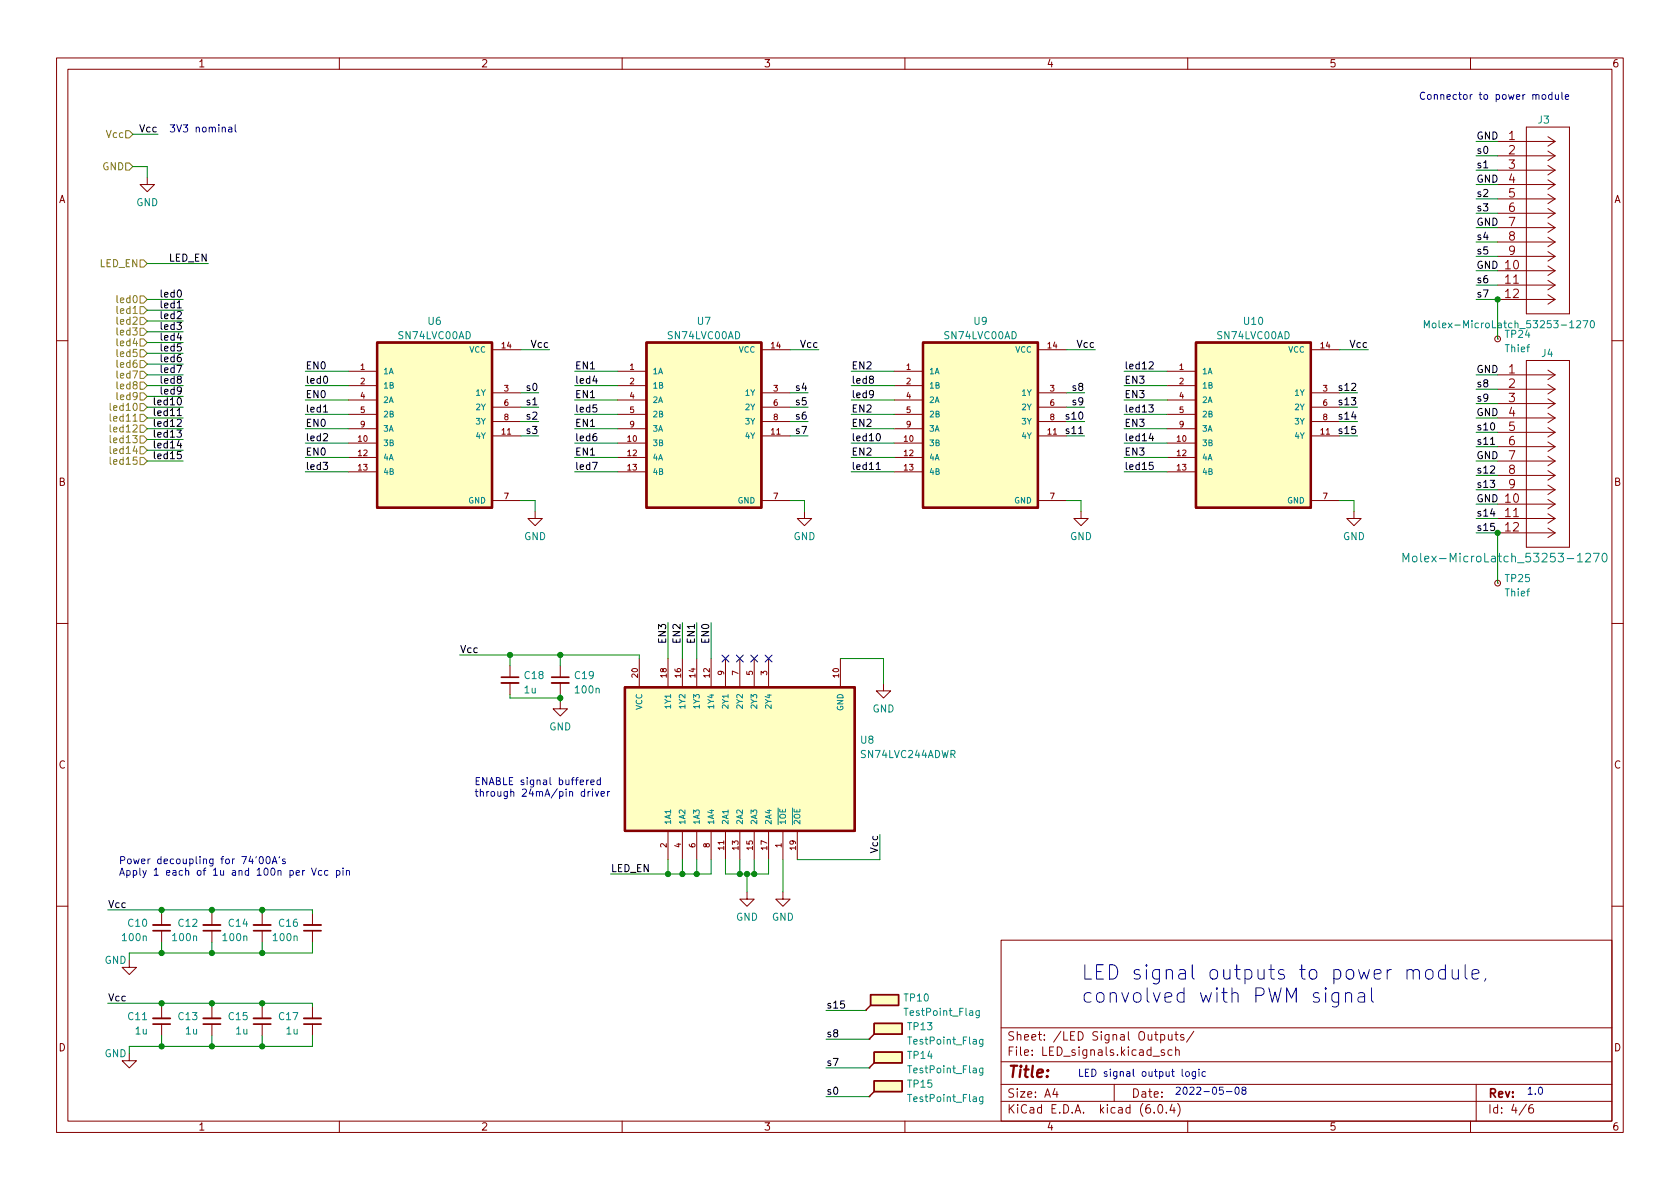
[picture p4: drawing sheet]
<svg xmlns="http://www.w3.org/2000/svg" width="297mm" height="210mm" viewBox="0 0 297 210" stroke-linecap="round" stroke-linejoin="round" font-family="sans-serif">
<g fill="none" stroke="#840000" stroke-width=".18">
<path d="M10 10.2h277v190.1h-277zM12 12.2h273v186.1h-273zM60 10.2v2M110 10.2v2M160 10.2v2M210 10.2v2M260 10.2v2M26 31.4v1.2h1.3l-1.3 1.3-1.2-1.3h1.2M264.8 37.7h10.2M264.8 35.2h10.2M264.8 32.6h10.2M264.8 30.1h10.2"/>
<path d="M264.8 27.6h10.2M264.8 25h10.2M269.9 22.5h7.6v33h-7.6zM273.7 39.4l1.3 .9M273.7 36.9l1.3 .8M273.7 34.3l1.3 .9M273.7 31.8l1.3 .8M273.7 29.3l1.3 .8M273.7 26.7l1.3 .9M273.7 24.2l1.3 .8M275 37.7l-1.3 .9M275 35.2l-1.3 .8"/>
<path d="M275 32.6l-1.3 .9M275 30.1l-1.3 .8M275 27.6l-1.3 .8M275 25l-1.3 .9M264.8 59.9h.1M264.8 53h10.2M264.8 50.4h10.2M264.8 47.9h10.2M264.8 45.3h10.2M264.8 42.8h10.2M264.8 40.3h10.2M273.7 52.1l1.3 .9"/>
<path d="M273.7 49.6l1.3 .8M273.7 47l1.3 .9M273.7 44.5l1.3 .8M273.7 42l1.3 .8M275 53l-1.3 .8M275 50.4l-1.3 .9M275 47.9l-1.3 .8M275 45.3l-1.3 .9M275 42.8l-1.3 .8M275 40.3l-1.3 .8M10 60.2h2M61.6 65.7h5.1"/>
<path d="M61.6 78.4h5.1M61.6 68.2h5.1M61.6 70.7h5.1M61.6 73.3h5.1M61.6 75.8h5.1M87 77.1h5.1M87 61.8h5.1M87 69.5h5.1M87 72h5.1M87 74.5h5.1M109.2 65.7h5.1M109.2 78.4h5.1"/>
<path d="M109.2 68.2h5.1M109.2 70.7h5.1M109.2 73.3h5.1M109.2 75.8h5.1M134.6 77.1h5.1M134.6 61.8h5.1M134.6 69.5h5.1M134.6 72h5.1M134.6 74.5h5.1M158.1 65.7h5.1M158.1 78.4h5.1M158.1 68.2h5.1"/>
<path d="M158.1 70.7h5.1M158.1 73.3h5.1M158.1 75.8h5.1M183.5 77.1h5.1M183.5 61.8h5.1M183.5 69.5h5.1M183.5 72h5.1M183.5 74.5h5.1M206.4 65.7h5.1M206.4 78.4h5.1M206.4 68.2h5.1M206.4 70.7h5.1"/>
<path d="M206.4 73.3h5.1M206.4 75.8h5.1M231.8 77.1h5.1M231.8 61.8h5.1M231.8 69.5h5.1M231.8 72h5.1M231.8 74.5h5.1M264.8 79h10.2M264.8 76.4h10.2M264.8 73.9h10.2M264.8 71.4h10.2M264.8 68.8h10.2"/>
<path d="M264.8 66.3h10.2M269.9 63.7h7.6v33.1h-7.6zM273.7 78.2l1.3 .8M273.7 75.6l1.3 .8M273.7 73.1l1.3 .8M273.7 70.5l1.3 .9M273.7 68l1.3 .8M273.7 65.5l1.3 .8M275 79l-1.3 .8M275 76.4l-1.3 .9M275 73.9l-1.3 .8M275 71.4l-1.3 .8"/>
<path d="M275 68.8l-1.3 .9M275 66.3l-1.3 .8M285 60.2h2M61.6 80.9h5.1M61.6 83.4h5.1M87 88.5h5.1M94.6 90.4v1.3h1.3l-1.3 1.3-1.3-1.3h1.3M109.2 80.9h5.1M109.2 83.4h5.1M134.6 88.5h5.1M142.2 90.4v1.3h1.3l-1.3 1.3-1.2-1.3h1.2M158.1 80.9h5.1"/>
<path d="M158.1 83.4h5.1M183.5 88.5h5.1M191.1 90.4v1.3h1.3l-1.3 1.3-1.2-1.3h1.2M206.4 80.9h5.1M206.4 83.4h5.1M231.8 88.5h5.1M239.4 90.4v1.3h1.3l-1.3 1.3-1.3-1.3h1.3M264.8 94.2h10.2M264.8 91.7h10.2M264.8 89.1h10.2M264.8 86.6h10.2M264.8 84.1h10.2"/>
<path d="M264.8 81.5h10.2M273.7 93.4l1.3 .8M273.7 90.9l1.3 .8M273.7 88.3l1.3 .8M273.7 85.8l1.3 .8M273.7 83.2l1.3 .9M273.7 80.7l1.3 .8M275 94.2l-1.3 .9M275 91.7l-1.3 .8M275 89.1l-1.3 .9M275 86.6l-1.3 .8M275 84.1l-1.3 .8"/>
<path d="M275 81.5l-1.3 .9M10 110.2h2M90.2 117.7v2.1M99.1 117.7v2.1M113 116.5v5M118.1 116.5v5M120.6 116.5v5M123.2 116.5v5M125.7 116.5v5M128.3 116.5v5M130.8 116.5v5M133.3 116.5v5"/>
<path d="M135.9 116.5v5M148.6 116.5v5M264.8 103.1h.1M285 110.2h2M90.2 120.8v2M99.1 124.1v1.2h1.2l-1.2 1.3-1.3-1.3h1.3M99.1 120.8v2M156.2 120.9v1.3h1.3l-1.3 1.2-1.3-1.2h1.3M118.1 146.9v5.1M120.6 146.9v5.1M123.2 146.9v5.1M125.7 146.9v5.1"/>
<path d="M128.3 146.9v5.1M130.8 146.9v5.1M132.1 157.7v1.3h1.2l-1.2 1.3-1.3-1.3h1.3M133.3 146.9v5.1M135.9 146.9v5.1M138.4 157.7v1.3h1.3l-1.3 1.3-1.2-1.3h1.2M138.4 146.9v5.1M141 146.9v5.1M10 160.2h2M22.9 169.8v1.3h1.2l-1.2 1.2-1.3-1.2h1.3M28.6 161.5v2.1M28.6 164.6v2"/>
<path d="M28.6 178v2.1M37.5 161.5v2.1M37.5 164.6v2M37.5 178v2.1M46.4 161.5v2.1M46.4 164.6v2M46.4 178v2.1M55.2 161.5v2.1M55.2 164.6v2M55.2 178v2.1M153 178.7h.1M177 166.3h108v32h-108z"/>
<path d="M285 160.2h2M22.9 186.3v1.3h1.2l-1.2 1.2-1.3-1.2h1.3M28.6 181.1v2M37.5 181.1v2M46.4 181.1v2M55.2 181.1v2M60 198.3v2M110 198.3v2M153.7 193.9h.1M153.7 188.8h.1M153.7 183.8h.1M160 198.3v2"/>
<path d="M177 194.8h108M177 191.8h108M177 187.8h108M177 181.8h108M186.5 192.5l-.4 1h1M186.9 193v1M197 191.8v3M203.9 186.8h1.1M204.1 196.7v.1M204.9 195.4l.2-.1a.81 .81 0 0 1 .6 .7 .81 .81 0 0 1-.3 .8h-.2a.81 .81 0 0 1-.6-.6 .81 .81 0 0 1 .3-.8zM205.2 183l.4-.1 .3 .3v.4l-.1 .3h-.6M205.2 182.9v1.5"/>
<path d="M205.9 185.7l-.4-.1-.2 .2 .1 .3 .5 .1v.4h-.6M206.2 196.7v.1M206.6 182.9v1h.4l.2-.1M207.2 195.3l-.3 1h.9M207.2 185.7l-.4-.1-.3 .3v.4l.1 .3h.6M207.2 182.9v1M207.6 195.8v1M207.7 182.9h.6M207.9 185.8l.2-.2 .3 .1 .1 .9M207.9 185.1v1.5M207.9 182.4v1.3l.4 .2M208.2 195.1a1.72 1.72 0 0 1 0 2.3"/>
<path d="M209.3 183l-.4-.1-.2 .2 .1 .3 .5 .1v.4h-.6M210 198.3v2M211.1 182.4l-1.3 1.9M260 198.3v2M261 191.8v6.5M269.9 195.3l-1.3 1.9M271 195.3a.6 .6 0 0 0-.7 .7v.5l.1 .3h.5l.2-.1 .1-.5-.2-.2-.4-.1-.3 .3"/>
<circle cx="264.8" cy="59.9" r=".51"/>
<circle cx="264.8" cy="103.1" r=".51"/>
</g>
<path d="M88.6 120.8h3.1M97.5 120.8h3.1M27.1 163.6h3M35.9 163.6h3.1M44.8 163.6h3.1M53.7 163.6h3.1M27.1 180.1h3M35.9 180.1h3.1M44.8 180.1h3.1M53.7 180.1h3.1" fill="none" stroke="#840000" stroke-width=".33"/>
<path d="M88.6 119.8h3.1M97.5 119.8h3.1M27.1 164.6h3M35.9 164.6h3.1M44.8 164.6h3.1M53.7 164.6h3.1M27.1 181.1h3M35.9 181.1h3.1M44.8 181.1h3.1M53.7 181.1h3.1" fill="none" stroke="#840000" stroke-width=".3"/>
<g fill="#ffffc2" stroke="#ffffc2" stroke-width=".18">
<path d="M66.7 60.6h20.3v29.2h-20.3z"/>
<path d="M110.5 121.5h40.6v25.4h-40.6z"/>
<path d="M114.3 60.6h20.3v29.2h-20.3z"/>
<path d="M211.5 60.6h20.3v29.2h-20.3z"/>
<path d="M163.2 60.6h20.3v29.2h-20.3z"/>
<path d="M153.9 175.9h5v1.9h-5z"/>
<path d="M154.6 191.1h4.9v1.9h-4.9z"/>
<path d="M154.6 186h4.9v2h-4.9z"/>
<path d="M154.6 181h4.9v1.9h-4.9z"/>
</g>
<path d="M66.7 60.6h20.3v29.2h-20.3zM114.3 60.6h20.3v29.2h-20.3zM163.2 60.6h20.3v29.2h-20.3zM211.5 60.6h20.3v29.2h-20.3zM110.5 121.5h40.6v25.4h-40.6z" fill="none" stroke="#840000" stroke-width=".41"/>
<g fill="none" stroke="#008484" stroke-width=".18">
<path d="M251.8 58v-1.3l.5 .9 .4-.9v1.3M253.3 57.2l.2-.1 .3 .1 .1 .5-.1 .2-.3 .1-.2-.1zM278.8 56.8l.4-.1 .3 .4-.8 .9h.8M279.9 56.7h.8l-.5 1.3M281.4 56.8l.1-.1a.68 .68 0 0 1 .4 .6 .68 .68 0 0 1-.4 .7 .85 .85 0 0 1-.1-1.2zM248.1 99.4v-1.6l.5 1.1 .5-1.1v1.6M249.8 98.5l.2-.2 .5 .2v.6l-.1 .2-.4 .1-.2-.2zM280.4 98l.5-.2 .3 .2v.3v.2l-.9 .9h.9M281.7 97.8h1.1l-.7 1.6M283.5 97.9l.1-.1a.82 .82 0 0 1 .4 1.4l-.2 .2a.83 .83 0 0 1-.6-.7 .83 .83 0 0 1 .3-.8zM173.1 178.7v1l-.2 .3-.3-.1M173.1 178.8l-.3-.1-.3 .3 .2 .5h.4"/>
<path d="M173.8 194v1l-.3 .2h-.3M173.8 194h-.4l-.2 .2 .1 .5h.5M173.8 188.9v1l-.3 .2h-.3M173.8 188.9h-.4l-.2 .2 .1 .6h.5M173.8 183.8v1l-.3 .3-.3-.1M173.8 183.9l-.4-.1-.2 .2 .1 .6h.5"/>
</g>
<path d="M153.9 175.9h5v1.9h-5zM153.9 177.8l-.9 .9M154.6 191.1h4.9v1.9h-4.9zM154.6 186h4.9v2h-4.9zM154.6 181h4.9v1.9h-4.9zM154.6 193l-.9 .9M154.6 188l-.9 .8M154.6 182.9l-.9 .9" fill="none" stroke="#840000" stroke-width=".25"/>
<g fill="none" stroke="#848400" stroke-width=".18">
<path d="M22.2 28.8h.7l.6 .7-.6 .6h-.7zM22.2 23.1h.7l.6 .6-.6 .7h-.7zM24.8 46h.6l.6 .6-.6 .6h-.6zM24.8 54.2h.6l.6 .7-.6 .6h-.6zM24.8 52.3h.6l.6 .7-.6 .6h-.6zM24.8 59.9h.6l.6 .7-.6 .6h-.6zM24.8 56.1h.6l.6 .7-.6 .6h-.6zM24.8 58h.6l.6 .7-.6 .6h-.6zM19.5 73.2v1.1l.2 .2M19.5 75.1v1.1l.2 .2M19.5 78.9v1.1l.2 .2M19.5 77v1.1l.2 .2"/>
<path d="M19.5 71.3v1.1l.2 .2M24.8 65.7h.6l.6 .6-.6 .6h-.6zM24.8 61.8h.6l.6 .7-.6 .6h-.6zM24.8 73.3h.6l.6 .6-.6 .6h-.6zM24.8 69.5h.6l.6 .6-.6 .6h-.6zM24.8 75.2h.6l.6 .6-.6 .6h-.6zM24.8 79h.6l.6 .6-.6 .7h-.6zM24.8 63.7h.6l.6 .7-.6 .6h-.6zM24.8 67.6h.6l.6 .6-.6 .6h-.6zM24.8 77.1h.6l.6 .6-.6 .7h-.6zM24.8 71.4h.6l.6 .6-.6 .6h-.6zM19.5 80.8v1.1l.2 .2"/>
<path d="M24.8 80.9h.6l.6 .6-.6 .7h-.6z"/>
</g>
<g fill="none" stroke="#000" stroke-width=".18">
<path d="M27.3 72.2v1.1l.2 .2M27.3 76v1.1l.2 .2M27.3 74.1v1.1l.2 .2M27.3 77.9v1.1l.2 .2M27.3 79.8v1.1l.2 .2M27.3 70.3v1.1l.2 .2M57.2 76.8l.5-.1 .2 .3-.8 .9h.8M57.2 72.9h.7M57.4 66.6l.1-.1a.68 .68 0 0 1 .4 .6 .68 .68 0 0 1-.4 .7 .84 .84 0 0 1-.1-1.2zM105.1 66.5l-.3 .9h.8M105.4 76.7h-.3a.86 .86 0 0 0 0 1.2l.4-.1v-.4l-.2-.2h-.2l-.3 .2M105.5 71.6h-.6l-.1 .6 .2-.1h.4l.1 .2v.4l-.2 .2-.5-.2"/>
<path d="M154 67.1l-.3-.3 .1-.2 .2-.1 .3 .1 .1 .2v.1l-.6 .2-.1 .2v.2l.3 .3h.2l.2-.3v-.3l-.2-.1M154.4 69.6l-.2 .2h-.4l-.1-.2 .1-.5h.4l.2 .1a.84 .84 0 0 1-.3 1.1h-.3M155.1 76.7h.1a.68 .68 0 0 1 .5 .6 .68 .68 0 0 1-.5 .6 .84 .84 0 0 1-.1-1.2zM203.1 71.6h.8l-.4 .5 .4 .1v.5l-.2 .2-.6-.2M203.2 64.1l.5-.1 .2 .3-.8 .9h.8M203.5 76.6l-.3 .9h.8M203.8 77.1v.8M263.5 78.6h.8M57.1 81.8h.8l-.4 .4 .4 .2v.5l-.2 .1-.6-.1M104.8 81.8h.8l-.5 1.2M154.9 82.1l.4-.3v1.2M154.9 83h.8"/>
<path d="M203.9 81.8h-.7v.6l.2-.2 .4 .1 .1 .2v.4l-.2 .1-.5-.1"/>
</g>
<g fill="none" stroke="#0000c2" stroke-width=".18">
<path d="M272.7 16.8l.2-.1 .4 .1v.5l-.1 .2-.3 .1-.2-.2zM274.4 16.8l-.4-.1-.2 .3 .1 .5h.5M274.4 16.3v1.3M275 16.7l.1 .8 .3 .1 .1-.2M275.5 16.7v.9M276.2 16.3v1.1l.1 .2M276.8 17.1l.6-.1-.1-.2-.4-.1-.1 .2v.6h.5M40.4 22.5h.5l.1 .8M41 22.8h-.4l-.2 .2 .2 .3h.4M41.6 22.1v1.1l.2 .1M103.4 139.5v1.3M103.7 137.9v.9"/>
<path d="M104 140v.8M104.1 137.9l-.4 .3M104.3 140l-.3 .2M104.5 138.3l.6-.1-.1-.2-.4-.1-.1 .2v.6h.5M104.8 139.5v.2M104.8 140v.8M105.2 140l.3 .8 .3-.8M106.2 138l-.4-.1-.3 .3 .2 .5h.5M106.2 137.5v1.3M107.4 140v.8M107.8 140l-.4 .2M45.3 151.5l-.1 .2"/>
<path d="M45.9 151.6l.2-.1a.68 .68 0 0 1 .5 .6 .68 .68 0 0 1-.5 .6l-.2-.1-.1-.3zM47.2 151.6l.1-.1a.68 .68 0 0 1 .5 .6 .68 .68 0 0 1-.5 .6l-.1-.1-.2-.3zM48.1 152.7l.4-1.2 .5 1.2M48.2 152.4h.7M49.5 151.5l-.2 .2M50.4 151.9h-.3l-.2 .2 .1 .2 .4 .1v.3h-.5M53.5 153.9v.9M53.9 153.9l-.4 .3M55.1 153.5l.4 1.3 .4-1.3M56.9 154l-.4-.1-.2 .3 .1 .5h.5M58 154l-.4-.1-.2 .3 .1 .5h.5M59.5 154l.4-.1 .2 .3-.1 .5h-.5"/>
<path d="M59.5 153.9v1.3M60.6 153.5v.1M60.6 153.9v.9M61.2 154.1l.2-.2 .3 .1 .1 .8M61.2 153.9v.9M103.4 140h-.4l-.2 .2 .1 .5h.5M106.3 140.4l.6-.1-.1-.3h-.3l-.2 .1v.6h.5M236.7 175.5v2.1a.69 .69 0 0 1-1.1 .4M236.7 175.7l-.7-.2-.5 .5v.7l.2 .4 .3 .1 .7-.1M237.9 175.8a.63 .63 0 0 1 1.1 .1v1.3M237.9 175.5v1.7M240.2 175.7l.2-.2 .8 .2 .1 .2v1.3"/>
<path d="M241.3 176.1l-.9 .2a.5 .5 0 0 0-.3 .4 .5 .5 0 0 0 .3 .5l.9-.1M242.5 174.7v2.2l.4 .3M248.8 171.7a.63 .63 0 0 1 1.1 .1v1.3M249.9 171.8l.3-.4 .6 .2 .2 .2v1.3M252.2 171.7a.69 .69 0 0 1 .7-.3 .69 .69 0 0 1 .5 .5v.8a.69 .69 0 0 1-.7 .5 .69 .69 0 0 1-.6-.5v-.8zM255.6 171.6l-.8-.2-.5 .5v.8l.3 .3 .2 .1 .8-.1M255.6 170.6v2.5M256.8 171.4v1.4l.1 .2a.69 .69 0 0 0 1-.1M257.9 171.4v1.7M259.1 170.6v2.2l.3 .3M260.3 172.3l1.2-.2-.1-.5-.8-.2-.3 .4v1l.1 .2 .2 .1 .8-.1M262.7 173l-.2 .5"/>
<path d="M209 189.1v1.1l.2 .1M209.7 189.6l.3-.1 .3 .2v.4l-.3 .2h-.3l-.1-.2zM211.4 189.5v1l-.3 .3-.3-.1M211.4 189.6l-.4-.1-.2 .2 .1 .6h.5M212 189.1v.1M212 189.5v.8M213.1 189.6l-.3-.1-.3 .2 .2 .6h.4M216.9 193h.9M218.5 192.4l.2-.2a.68 .68 0 0 1 .4 .7 .68 .68 0 0 1-.4 .6l-.2-.1-.1-.4zM219.8 192.8l-.2-.3v-.1l.2-.2 .4 .1 .1 .2-.1 .2-.5 .1-.1 .2v.3l.2 .2h.3l.2-.2v-.3l-.2-.2"/>
</g>
<g fill="none" stroke="#008400" stroke-width=".18">
<path d="M23.5 23.7h4.4M23.5 29.5h2.5v1.9M261 35.2h3.8M261 37.7h3.8M261 32.6h3.8M261 30.1h3.8M261 27.6h3.8M261 25h3.8M26 58.7h6.4M26 53h6.4M26 46.6h10.8M26 54.9h6.4"/>
<path d="M26 56.8h6.4M261 53h3.8v6.9M261 45.3h3.8M261 50.4h3.8M261 47.9h3.8M261 42.8h3.8M261 40.3h3.8M26 72h6.4M26 75.8h6.4M26 68.2h6.4M26 64.4h6.4M26 62.5h6.4"/>
<path d="M26 73.9h6.4M26 66.3h6.4M26 77.7h6.4M26 60.6h6.4M26 79.6h6.4M26 70.1h6.4M54 78.4h7.6M54 75.8h7.6M54 73.3h7.6M54 68.2h7.6M54 65.7h7.6M54 70.7h7.6"/>
<path d="M92.1 77.1h3.1M92.1 74.5h3.1M92.1 72h3.1M92.1 69.5h3.1M92.1 61.8h5.1M101.6 78.4h7.6M101.6 75.8h7.6M101.6 73.3h7.6M101.6 68.2h7.6M101.6 65.7h7.6M101.6 70.7h7.6M139.7 77.1h3.2"/>
<path d="M139.7 74.5h3.2M139.7 72h3.2M139.7 69.5h3.2M139.7 61.8h5.1M150.5 78.4h7.6M150.5 75.8h7.6M150.5 73.3h7.6M150.5 68.2h7.6M150.5 65.7h7.6M150.5 70.7h7.6M188.6 77.1h3.2M188.6 74.5h3.2"/>
<path d="M188.6 72h3.2M188.6 69.5h3.2M188.6 61.8h5.1M198.8 78.4h7.6M198.8 75.8h7.6M198.8 73.3h7.6M198.8 68.2h7.6M198.8 65.7h7.6M198.8 70.7h7.6M236.9 77.1h3.1M236.9 74.5h3.1M236.9 72h3.1"/>
<path d="M236.9 69.5h3.1M236.9 61.8h5M261 73.9h3.8M261 79h3.8M261 76.4h3.8M261 66.3h3.8M261 71.4h3.8M261 68.8h3.8M26 81.5h6.4M54 83.4h7.6M54 80.9h7.6M92.1 88.5h2.5v1.9"/>
<path d="M101.6 83.4h7.6M101.6 80.9h7.6M139.7 88.5h2.5v1.9M150.5 83.4h7.6M150.5 80.9h7.6M188.6 88.5h2.5v1.9M198.8 83.4h7.6M198.8 80.9h7.6M236.9 88.5h2.5v1.9M261 94.2h3.8v8.9M261 91.7h3.8M261 81.5h3.8"/>
<path d="M261 84.1h3.8M261 89.1h3.8M261 86.6h3.8M81.3 115.8h31.7v.7M90.2 115.8v1.9M99.1 115.8v1.9M118.1 110.1v6.4M120.6 110.1v6.4M123.2 110.1v6.4M125.7 110.1v6.4M148.6 116.5h7.6v4.4M90.2 122.8v.6h8.9"/>
<path d="M99.1 122.8v1.3M118.1 152v2.6M120.6 152v2.6M123.2 152v2.6M125.7 152v2.6h-17.8M128.3 152v2.6h7.6v-2.6M130.8 152v2.6M132.1 154.6v3.1M133.3 152v2.6M138.4 152v5.7M155.6 147.6v4.4h-14.6M19 177.4h36.2v.6"/>
<path d="M19 160.9h36.2v.6M28.6 160.9v.6M28.6 166.6v1.9M28.6 177.4v.6M37.5 160.9v.6M37.5 166.6v1.9M37.5 177.4v.6M46.4 160.9v.6M46.4 166.6v1.9M46.4 177.4v.6M55.2 166.6v1.9h-32.3M146 178.7h7"/>
<path d="M28.6 183.1v1.9M37.5 183.1v1.9M46.4 183.1v1.9M55.2 183.1v1.9h-32.3M146 188.8h7.7M146 193.9h7.7M146 183.8h7.7"/>
</g>
<path d="M127.7 115.8l1.2 1.3M128.9 115.8l-1.2 1.3M130.2 115.8l1.2 1.3M131.4 115.8l-1.2 1.3M132.7 115.8l1.3 1.3M134 115.8l-1.3 1.3M135.3 115.8l1.2 1.3M136.5 115.8l-1.2 1.3" fill="none" stroke="#000084" stroke-width=".18"/>
<g fill="#008400" stroke="#008400" stroke-width=".18">
<circle cx="46.4" cy="160.9" r=".46"/>
<circle cx="46.4" cy="168.5" r=".46"/>
<circle cx="37.5" cy="168.5" r=".46"/>
<circle cx="133.3" cy="154.6" r=".46"/>
<circle cx="99.1" cy="123.4" r=".46"/>
<circle cx="99.1" cy="115.8" r=".46"/>
<circle cx="90.2" cy="115.8" r=".46"/>
<circle cx="46.4" cy="185" r=".46"/>
<circle cx="37.5" cy="185" r=".46"/>
<circle cx="28.6" cy="168.5" r=".46"/>
<circle cx="37.5" cy="177.4" r=".46"/>
<circle cx="28.6" cy="177.4" r=".46"/>
<circle cx="46.4" cy="177.4" r=".46"/>
<circle cx="28.6" cy="185" r=".46"/>
<circle cx="28.6" cy="160.9" r=".46"/>
<circle cx="37.5" cy="160.9" r=".46"/>
<circle cx="264.8" cy="94.2" r=".46"/>
<circle cx="264.8" cy="53" r=".46"/>
<circle cx="118.1" cy="154.6" r=".46"/>
<circle cx="130.8" cy="154.6" r=".46"/>
<circle cx="123.2" cy="154.6" r=".46"/>
<circle cx="120.6" cy="154.6" r=".46"/>
<circle cx="132.1" cy="154.6" r=".46"/>
</g>
<g font-size="3.5" fill="#0000c2">
<text x="191.1" y="173.3">LED signal outputs to power module,</text>
<text x="191.1" y="177.3">convolved with PWM signal</text>
</g>
<text font-size="2.8" fill="#840000" x="178" y="190.6">Title:</text>
<g font-size="2.1" fill="#840000">
<text x="266.8" y="24.8">1</text>
<text x="266.8" y="27.3">2</text>
<text x="266.8" y="29.8">3</text>
<text x="266.8" y="32.4">4</text>
<text x="266.8" y="34.9">5</text>
<text x="266.8" y="37.5">6</text>
<text x="266.8" y="40">7</text>
<text x="266.2" y="47.6">10</text>
<text x="266.8" y="42.5">8</text>
<text x="266.8" y="45.1">9</text>
<text x="266.2" y="50.2">11</text>
<text x="266.2" y="52.7">12</text>
<text x="266.8" y="66">1</text>
<text x="266.8" y="68.6">2</text>
<text x="266.8" y="71.1">3</text>
<text x="266.8" y="73.7">4</text>
<text x="266.8" y="76.2">5</text>
<text x="266.8" y="78.7">6</text>
<text x="266.8" y="81.3">7</text>
<text x="266.8" y="83.8">8</text>
<text x="266.2" y="88.9">10</text>
<text x="266.8" y="86.4">9</text>
<text x="266.2" y="91.4">11</text>
<text x="266.2" y="94">12</text>
<text x="178" y="184">Sheet: /LED Signal Outputs/</text>
<text x="178" y="186.7">File: LED_signals.kicad_sch</text>
<text x="178" y="196.9">KiCad E.D.A. kicad (6.0.4)</text>
<text x="178" y="194.1">Size: A4</text>
<text x="200" y="194.1">Date:</text>
<text x="263" y="194.1">Rev:</text>
<text x="263" y="196.9">Id: 4/6</text>
</g>
<text font-size="2.1" fill="#008484" x="250.8" y="99.4">Molex-MicroLatch_53253-1270</text>
<g font-size="1.8" fill="#840000">
<text x="35" y="11.9">1</text>
<text x="85" y="11.9">2</text>
<text x="135" y="11.9">3</text>
<text x="185" y="11.9">4</text>
<text x="235" y="11.9">5</text>
<text x="285" y="11.9">6</text>
<text x="10.3" y="35.9">A</text>
<text x="285.3" y="35.9">A</text>
<text x="10.3" y="85.9">B</text>
<text x="285.3" y="85.9">B</text>
<text x="10.3" y="135.9">C</text>
<text x="285.3" y="135.9">C</text>
<text x="10.3" y="185.9">D</text>
<text x="285.3" y="185.9">D</text>
<text x="35" y="199.9">1</text>
<text x="85" y="199.9">2</text>
<text x="135" y="199.9">3</text>
<text x="185" y="199.9">4</text>
<text x="235" y="199.9">5</text>
<text x="285" y="199.9">6</text>
</g>
<g font-size="1.8" fill="#0000c2">
<text x="250.8" y="17.6">Connector to power module</text>
<text x="29.8" y="23.4">3V3 nominal</text>
<text x="83.8" y="138.8">ENABLE signal buffered</text>
<text x="83.8" y="140.9">through 24mA/pin driver</text>
<text x="21" y="152.8">Power decoupling for 74'00A's</text>
<text x="21" y="154.8">Apply 1 each of 1u and 100n per Vcc pin</text>
<text x="190.5" y="190.4">LED signal output logic</text>
<text x="207.6" y="193.6">2022-05-08</text>
<text x="269.9" y="193.6">1.0</text>
</g>
<g font-size="1.8">
<text x="24.8" y="23.4">Vcc</text>
<text x="261" y="27.2">s0</text>
<text x="261" y="24.7">GND</text>
<text x="261" y="29.7">s1</text>
<text x="261" y="34.8">s2</text>
<text x="261" y="32.3">GND</text>
<text x="261" y="37.4">s3</text>
<text x="261" y="39.9">GND</text>
<text x="29.9" y="46.3">LED_EN</text>
<text x="261" y="47.5">GND</text>
<text x="261" y="42.4">s4</text>
<text x="261" y="45">s5</text>
<text x="28.8" y="52.6">led0</text>
<text x="261" y="50.1">s6</text>
<text x="261" y="52.6">s7</text>
<text x="28.8" y="58.3">led3</text>
<text x="28.8" y="54.5">led1</text>
<text x="28.8" y="56.4">led2</text>
<text x="28.8" y="62.1">led5</text>
<text x="28.8" y="64">led6</text>
<text x="28.8" y="60.2">led4</text>
<text x="28.8" y="65.9">led7</text>
<text x="54" y="65.3">EN0</text>
<text x="94" y="61.5">Vcc</text>
<text x="101.6" y="65.3">EN1</text>
<text x="141.6" y="61.5">Vcc</text>
<text x="150.5" y="65.3">EN2</text>
<text x="190.5" y="61.5">Vcc</text>
<text x="198.8" y="65.3">led12</text>
<text x="238.8" y="61.5">Vcc</text>
<text x="261" y="65.9">GND</text>
<text x="27.9" y="71.7">led10</text>
<text x="28.8" y="67.8">led8</text>
<text x="28.8" y="69.7">led9</text>
<text x="54" y="70.4">EN0</text>
<text x="54" y="67.8">led0</text>
<text x="93.3" y="71.7">s1</text>
<text x="93.3" y="69.1">s0</text>
<text x="101.6" y="70.4">EN1</text>
<text x="101.6" y="67.8">led4</text>
<text x="140.9" y="69.1">s4</text>
<text x="140.9" y="71.7">s5</text>
<text x="150.5" y="70.4">led9</text>
<text x="150.5" y="67.8">led8</text>
<text x="189.8" y="71.7">s9</text>
<text x="189.8" y="69.1">s8</text>
<text x="198.8" y="70.4">EN3</text>
<text x="198.8" y="67.8">EN3</text>
<text x="237.1" y="69.1">s12</text>
<text x="237.1" y="71.7">s13</text>
<text x="261" y="71">s9</text>
<text x="261" y="68.5">s8</text>
<text x="27.9" y="73.6">led11</text>
<text x="27.9" y="77.4">led13</text>
<text x="27.9" y="75.5">led12</text>
<text x="54" y="72.9">led1</text>
<text x="54" y="75.5">EN0</text>
<text x="93.3" y="74.2">s2</text>
<text x="93.3" y="76.7">s3</text>
<text x="101.6" y="72.9">led5</text>
<text x="101.6" y="75.5">EN1</text>
<text x="140.9" y="74.2">s6</text>
<text x="140.9" y="76.7">s7</text>
<text x="150.5" y="72.9">EN2</text>
<text x="150.5" y="75.5">EN2</text>
<text x="188.8" y="74.2">s10</text>
<text x="188.8" y="76.7">s11</text>
<text x="198.8" y="75.5">EN3</text>
<text x="198.8" y="72.9">led13</text>
<text x="237.1" y="76.7">s15</text>
<text x="237.1" y="74.2">s14</text>
<text x="261" y="76.1">s10</text>
<text x="261" y="73.6">GND</text>
<text x="27.9" y="79.3">led14</text>
<text x="27.9" y="81.2">led15</text>
<text x="54" y="78">led2</text>
<text x="54" y="80.5">EN0</text>
<text x="54" y="83.1">led3</text>
<text x="101.6" y="83.1">led7</text>
<text x="101.6" y="78">led6</text>
<text x="101.6" y="80.5">EN1</text>
<text x="150.5" y="78">led10</text>
<text x="150.5" y="80.5">EN2</text>
<text x="150.5" y="83.1">led11</text>
<text x="198.8" y="80.5">EN3</text>
<text x="198.8" y="78">led14</text>
<text x="198.8" y="83.1">led15</text>
<text x="261" y="83.7">s12</text>
<text x="261" y="81.2">GND</text>
<text x="261" y="78.6">s11</text>
<text x="261" y="88.8">GND</text>
<text x="261" y="86.3">s13</text>
<text x="261" y="93.9">s15</text>
<text x="261" y="91.3">s14</text>
<text x="117.8" y="113.5" transform="rotate(-90 117.8 113.5)">EN3</text>
<text x="120.3" y="113.5" transform="rotate(-90 120.3 113.5)">EN2</text>
<text x="122.8" y="113.5" transform="rotate(-90 122.8 113.5)">EN1</text>
<text x="125.4" y="113.5" transform="rotate(-90 125.4 113.5)">EN0</text>
<text x="81.3" y="115.5">Vcc</text>
<text x="107.9" y="154.2">LED_EN</text>
<text x="155.2" y="150.7" transform="rotate(-90 155.2 150.7)">Vcc</text>
<text x="19" y="160.6">Vcc</text>
<text x="19" y="177.1">Vcc</text>
<text x="146" y="178.3">s15</text>
<text x="146" y="183.4">s8</text>
<text x="146" y="188.5">s7</text>
<text x="146" y="193.6">s0</text>
</g>
<g font-size="1.8" fill="#008484">
<text x="272" y="21.8">J3</text>
<text x="24.1" y="36.4">GND</text>
<text x="70.6" y="60">SN74LVC00AD</text>
<text x="75.7" y="57.4">U6</text>
<text x="118.2" y="60">SN74LVC00AD</text>
<text x="123.3" y="57.4">U7</text>
<text x="167.1" y="60">SN74LVC00AD</text>
<text x="172.2" y="57.4">U9</text>
<text x="215.4" y="60">SN74LVC00AD</text>
<text x="220" y="57.4">U10</text>
<text x="254.1" y="58">Molex-MicroLatch_53253-1270</text>
<text x="266.2" y="59.7">TP24</text>
<text x="266.2" y="62.3">Thief</text>
<text x="272.6" y="63.1">J4</text>
<text x="92.6" y="95.5">GND</text>
<text x="140.3" y="95.5">GND</text>
<text x="189.2" y="95.5">GND</text>
<text x="237.4" y="95.5">GND</text>
<text x="266.2" y="105.5">Thief</text>
<text x="266.2" y="102.9">TP25</text>
<text x="92.7" y="122.6">1u</text>
<text x="92.8" y="120.1">C18</text>
<text x="101.7" y="120.1">C19</text>
<text x="101.8" y="122.6">100n</text>
<text x="154.2" y="126">GND</text>
<text x="97.1" y="129.2">GND</text>
<text x="152.2" y="131.5">U8</text>
<text x="152.4" y="134">SN74LVC244ADWR</text>
<text x="21.8" y="166.4">100n</text>
<text x="22.7" y="163.9">C10</text>
<text x="30.7" y="166.4">100n</text>
<text x="31.6" y="163.9">C12</text>
<text x="39.5" y="166.4">100n</text>
<text x="40.5" y="163.9">C14</text>
<text x="48.4" y="166.4">100n</text>
<text x="49.4" y="163.9">C16</text>
<text x="130.1" y="162.8">GND</text>
<text x="136.5" y="162.8">GND</text>
<text x="159.9" y="177.1">TP10</text>
<text x="160.2" y="179.6">TestPoint_Flag</text>
<text x="22.7" y="180.4">C11</text>
<text x="24" y="182.9">1u</text>
<text x="31.6" y="180.4">C13</text>
<text x="32.9" y="182.9">1u</text>
<text x="40.5" y="180.4">C15</text>
<text x="41.7" y="182.9">1u</text>
<text x="49.4" y="180.4">C17</text>
<text x="50.6" y="182.9">1u</text>
<text x="160.6" y="182.2">TP13</text>
<text x="160.9" y="184.7">TestPoint_Flag</text>
<text x="160.6" y="187.2">TP14</text>
<text x="160.9" y="189.8">TestPoint_Flag</text>
<text x="160.6" y="192.3">TP15</text>
<text x="160.9" y="194.9">TestPoint_Flag</text>
</g>
<g font-size="1.8" fill="#848400">
<text x="18.9" y="24.4">Vcc</text>
<text x="18.1" y="30.1">GND</text>
<text x="17.6" y="47.2">LED_EN</text>
<text x="21" y="53.6">led0</text>
<text x="21" y="55.5">led1</text>
<text x="21" y="57.4">led2</text>
<text x="21" y="59.3">led3</text>
<text x="21" y="63.1">led5</text>
<text x="21" y="61.2">led4</text>
<text x="21" y="65">led6</text>
<text x="21" y="66.9">led7</text>
<text x="21" y="70.7">led9</text>
<text x="21" y="68.8">led8</text>
<text x="20.1" y="74.5">led11</text>
<text x="20.1" y="76.4">led12</text>
<text x="20.1" y="72.6">led10</text>
<text x="20.1" y="82.2">led15</text>
<text x="20.1" y="80.3">led14</text>
<text x="20.1" y="78.4">led13</text>
</g>
<g font-size="1.8" fill="#008400">
<text x="18.5" y="170.4">GND</text>
<text x="18.5" y="186.9">GND</text>
</g>
<g font-size="1.4" fill="#840000">
<text x="63.7" y="65.4">1</text>
<text x="88.7" y="61.6">14</text>
<text x="111.4" y="65.4">1</text>
<text x="136.4" y="61.6">14</text>
<text x="160.3" y="65.4">1</text>
<text x="185.3" y="61.6">14</text>
<text x="208.5" y="65.4">1</text>
<text x="233.5" y="61.6">14</text>
<text x="63.7" y="67.9">2</text>
<text x="63.7" y="70.5">4</text>
<text x="89.1" y="69.2">3</text>
<text x="89.1" y="71.7">6</text>
<text x="111.4" y="67.9">2</text>
<text x="111.4" y="70.5">4</text>
<text x="136.8" y="69.2">3</text>
<text x="136.8" y="71.7">6</text>
<text x="160.3" y="67.9">2</text>
<text x="160.3" y="70.5">4</text>
<text x="185.7" y="69.2">3</text>
<text x="185.7" y="71.7">6</text>
<text x="208.5" y="67.9">2</text>
<text x="208.5" y="70.5">4</text>
<text x="233.9" y="69.2">3</text>
<text x="233.9" y="71.7">6</text>
<text x="63.7" y="73">5</text>
<text x="63.7" y="75.6">9</text>
<text x="88.7" y="76.8">11</text>
<text x="89.1" y="74.3">8</text>
<text x="111.4" y="73">5</text>
<text x="111.4" y="75.6">9</text>
<text x="136.4" y="76.8">11</text>
<text x="136.8" y="74.3">8</text>
<text x="160.3" y="73">5</text>
<text x="160.3" y="75.6">9</text>
<text x="185.3" y="76.8">11</text>
<text x="185.7" y="74.3">8</text>
<text x="208.5" y="73">5</text>
<text x="208.5" y="75.6">9</text>
<text x="233.5" y="76.8">11</text>
<text x="233.9" y="74.3">8</text>
<text x="63.3" y="78.1">10</text>
<text x="63.3" y="80.6">12</text>
<text x="63.3" y="83.2">13</text>
<text x="111" y="78.1">10</text>
<text x="111" y="80.6">12</text>
<text x="111" y="83.2">13</text>
<text x="159.9" y="78.1">10</text>
<text x="159.9" y="80.6">12</text>
<text x="159.9" y="83.2">13</text>
<text x="208.1" y="78.1">10</text>
<text x="208.1" y="80.6">12</text>
<text x="208.1" y="83.2">13</text>
<text x="89.1" y="88.3">7</text>
<text x="136.8" y="88.3">7</text>
<text x="185.7" y="88.3">7</text>
<text x="233.9" y="88.3">7</text>
<text x="112.8" y="119.8" transform="rotate(-90 112.8 119.8)">20</text>
<text x="117.9" y="119.8" transform="rotate(-90 117.9 119.8)">18</text>
<text x="120.4" y="119.8" transform="rotate(-90 120.4 119.8)">16</text>
<text x="122.9" y="119.8" transform="rotate(-90 122.9 119.8)">14</text>
<text x="125.5" y="119.8" transform="rotate(-90 125.5 119.8)">12</text>
<text x="128" y="119.4" transform="rotate(-90 128 119.4)">9</text>
<text x="130.6" y="119.4" transform="rotate(-90 130.6 119.4)">7</text>
<text x="133.1" y="119.4" transform="rotate(-90 133.1 119.4)">5</text>
<text x="135.6" y="119.4" transform="rotate(-90 135.6 119.4)">3</text>
<text x="148.3" y="119.8" transform="rotate(-90 148.3 119.8)">10</text>
<text x="117.9" y="149.9" transform="rotate(-90 117.9 149.9)">2</text>
<text x="120.4" y="149.9" transform="rotate(-90 120.4 149.9)">4</text>
<text x="122.9" y="149.9" transform="rotate(-90 122.9 149.9)">6</text>
<text x="125.5" y="149.9" transform="rotate(-90 125.5 149.9)">8</text>
<text x="138.2" y="149.9" transform="rotate(-90 138.2 149.9)">1</text>
<text x="128" y="150.3" transform="rotate(-90 128 150.3)">11</text>
<text x="130.6" y="150.3" transform="rotate(-90 130.6 150.3)">13</text>
<text x="133.1" y="150.3" transform="rotate(-90 133.1 150.3)">15</text>
<text x="135.6" y="150.3" transform="rotate(-90 135.6 150.3)">17</text>
<text x="140.7" y="150.3" transform="rotate(-90 140.7 150.3)">19</text>
</g>
<g font-size="1.4" fill="#008484">
<text x="83" y="62.4">VCC</text>
<text x="130.6" y="62.4">VCC</text>
<text x="179.5" y="62.4">VCC</text>
<text x="227.8" y="62.4">VCC</text>
<text x="67.7" y="66.2">1A</text>
<text x="67.7" y="68.7">1B</text>
<text x="67.7" y="71.2">2A</text>
<text x="84.2" y="70">1Y</text>
<text x="115.3" y="66.2">1A</text>
<text x="115.3" y="68.7">1B</text>
<text x="115.3" y="71.2">2A</text>
<text x="131.9" y="70">1Y</text>
<text x="164.2" y="66.2">1A</text>
<text x="164.2" y="68.7">1B</text>
<text x="164.2" y="71.2">2A</text>
<text x="180.8" y="70">1Y</text>
<text x="212.5" y="66.2">1A</text>
<text x="212.5" y="68.7">1B</text>
<text x="212.5" y="71.2">2A</text>
<text x="229" y="70">1Y</text>
<text x="67.7" y="73.8">2B</text>
<text x="67.7" y="76.3">3A</text>
<text x="84.2" y="77.6">4Y</text>
<text x="84.2" y="72.5">2Y</text>
<text x="84.2" y="75.1">3Y</text>
<text x="115.3" y="73.8">2B</text>
<text x="115.3" y="76.3">3A</text>
<text x="131.9" y="77.6">4Y</text>
<text x="131.9" y="72.5">2Y</text>
<text x="131.9" y="75.1">3Y</text>
<text x="164.2" y="73.8">2B</text>
<text x="164.2" y="76.3">3A</text>
<text x="180.8" y="77.6">4Y</text>
<text x="180.8" y="72.5">2Y</text>
<text x="180.8" y="75.1">3Y</text>
<text x="212.5" y="73.8">2B</text>
<text x="212.5" y="76.3">3A</text>
<text x="229" y="77.6">4Y</text>
<text x="229" y="72.5">2Y</text>
<text x="229" y="75.1">3Y</text>
<text x="67.7" y="78.9">3B</text>
<text x="67.7" y="81.4">4A</text>
<text x="67.7" y="83.9">4B</text>
<text x="115.3" y="78.9">3B</text>
<text x="115.3" y="81.4">4A</text>
<text x="115.3" y="83.9">4B</text>
<text x="164.2" y="78.9">3B</text>
<text x="164.2" y="81.4">4A</text>
<text x="164.2" y="83.9">4B</text>
<text x="212.5" y="78.9">3B</text>
<text x="212.5" y="81.4">4A</text>
<text x="212.5" y="83.9">4B</text>
<text x="82.8" y="89">GND</text>
<text x="130.5" y="89">GND</text>
<text x="179.4" y="89">GND</text>
<text x="227.6" y="89">GND</text>
<text x="113.5" y="125.5" transform="rotate(-90 113.5 125.5)">VCC</text>
<text x="118.6" y="125.1" transform="rotate(-90 118.6 125.1)">1Y1</text>
<text x="121.2" y="125.1" transform="rotate(-90 121.2 125.1)">1Y2</text>
<text x="123.7" y="125.1" transform="rotate(-90 123.7 125.1)">1Y3</text>
<text x="126.2" y="125.1" transform="rotate(-90 126.2 125.1)">1Y4</text>
<text x="128.8" y="125.1" transform="rotate(-90 128.8 125.1)">2Y1</text>
<text x="131.3" y="125.1" transform="rotate(-90 131.3 125.1)">2Y2</text>
<text x="133.9" y="125.1" transform="rotate(-90 133.9 125.1)">2Y3</text>
<text x="136.4" y="125.1" transform="rotate(-90 136.4 125.1)">2Y4</text>
<text x="149.1" y="125.7" transform="rotate(-90 149.1 125.7)">GND</text>
<text x="118.6" y="145.9" transform="rotate(-90 118.6 145.9)">1A1</text>
<text x="121.2" y="145.9" transform="rotate(-90 121.2 145.9)">1A2</text>
<text x="123.7" y="145.9" transform="rotate(-90 123.7 145.9)">1A3</text>
<text x="126.2" y="145.9" transform="rotate(-90 126.2 145.9)">1A4</text>
<text x="128.8" y="145.9" transform="rotate(-90 128.8 145.9)">2A1</text>
<text x="131.3" y="145.9" transform="rotate(-90 131.3 145.9)">2A2</text>
<text x="133.9" y="145.9" transform="rotate(-90 133.9 145.9)">2A3</text>
<text x="136.4" y="145.9" transform="rotate(-90 136.4 145.9)">2A4</text>
<text x="138.9" y="145.9" transform="rotate(-90 138.9 145.9)">~{1OE}</text>
<text x="141.5" y="145.9" transform="rotate(-90 141.5 145.9)">~{2OE}</text>
</g>
</svg>
